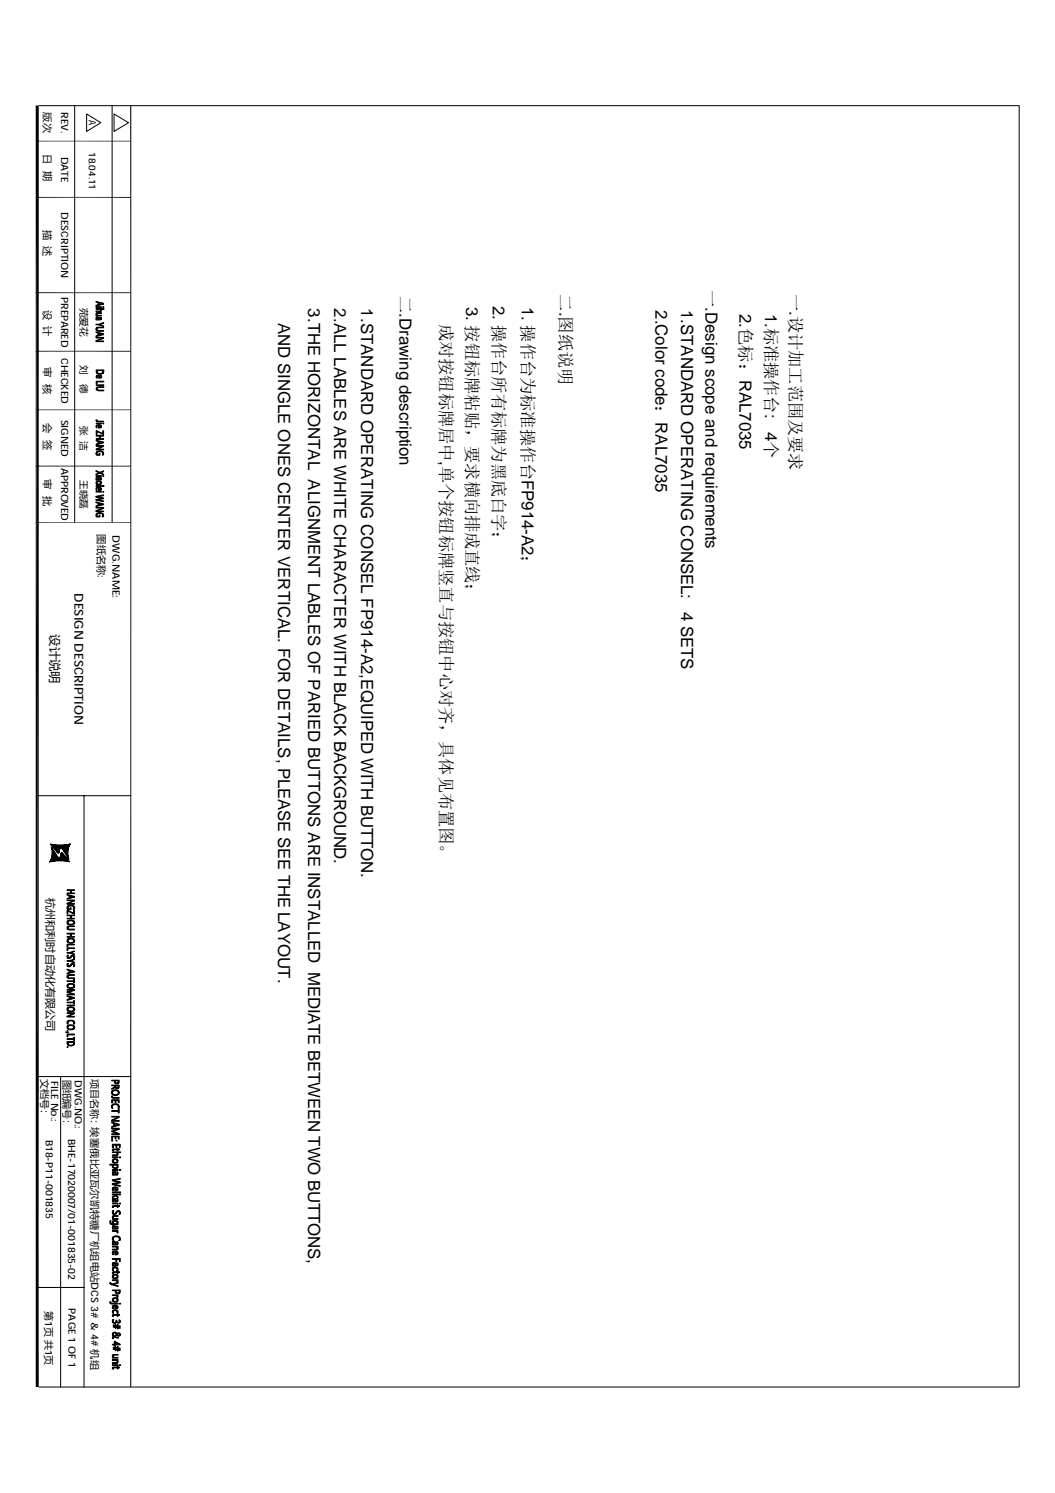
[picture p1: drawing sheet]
<svg xmlns="http://www.w3.org/2000/svg" width="210mm" height="297mm" viewBox="0 0 210 297" stroke-linecap="round" stroke-linejoin="round" font-family="sans-serif">
<g fill="none" stroke="#000" stroke-width=".2">
<path d="M7.4 39.3h18.6M7.4 28.1h18.6M7.7 21h195.1v255h-195.1M14.9 21v82.9M17.2 22.7l2.9 1.7-2.9 1.7zM22.3 21v82.9M22.7 22.7l2.9 1.7-2.9 1.7zM7.1 58.2h18.9M7.1 69.9h18.9M7.1 81.5h18.9M7.1 92.7h18.9M7.1 103.9h18.9"/>
<path d="M7.4 158.3h18.6M16.7 158.3v117.7M9.9 171.5h.1M9.9 171.4l.1 .1M10 171.3l.2 .1M10 171.3l.1 .1M10 167.9l1.7 1.8M10 171.2l.2 .2M10.1 167.9l1.7 1.7M10.1 171.1l.2 .3M10.1 171l.4 .4M10.1 171.1l.3 .3"/>
<path d="M10.2 168.5h.1M10.2 168l1.6 1.5M10.2 168.6l.2 .2M10.2 170.8l.5 .6M10.2 168.8l.4 .3M10.2 170.7l.7 .6M10.2 170.7l.6 .6M10.3 168l1.5 1.4M10.3 168.9l.5 .5M10.3 170.5l.8 .8M10.3 170.5l.7 .8M10.3 170.6l.7 .7"/>
<path d="M10.3 169l.7 .6M10.3 169.1l.8 .8M10.3 170.2l1.1 1.1M10.3 170.3l1 1M10.3 170.4l.9 .9M10.4 169.2l.9 1M10.4 169.3l1.9 2M10.4 169.4l1.8 1.9M10.4 169.5l1.7 1.8M10.4 169.6l1.6 1.7M10.4 169.7l1.5 1.6M10.4 169.8l1.4 1.5"/>
<path d="M10.4 169.9l1.3 1.4M10.4 170l1.2 1.3M10.4 170.1l1.1 1.2M10.4 168l1.4 1.4M10.4 168.5l1.3 1.2M10.5 168l1.3 1.3M10.6 171.4l-.4-.5 .5 .5M10.6 168l1.2 1.2M10.8 168l1 1.1M10.8 169l.8 .7M10.8 168.1l1.1 1M11 168.1l.9 .9"/>
<path d="M11 168.1l.9 .8M11.2 168.1l.7 .8M11.3 168.1l.7 .8M11.3 169.5l.2 .2M11.3 168.1l.8 .7-.6-.7M11.6 168.1l.7 .8M11.6 168.1l1.9 1.9M11.7 170.6l.7 .7M11.7 168.1l1.8 1.8M11.8 170.6l.7 .7M11.9 168.1l1.6 1.7M11.9 170.5l.7 .8"/>
<path d="M11.9 170.5l.8 .8M11.9 168.1l1.6 1.6M12 170.5l.8 .8M12 170.3l1 1M12 170.4l.9 .9M12 168.1l1.5 1.5M12.1 170l1.3 1.4M12.1 170.1l1.2 1.3M12.1 170.2l1.1 1.2M12.1 170.3l1 1M12.1 169.8l1.7 1.6M12.1 169.9l1.6 1.5"/>
<path d="M12.1 170l1.4 1.4M12.1 168.1l1.4 1.4M12.1 169.7l1.8 1.8M12.2 169.7l1.4 1.4M12.2 168.1l1.3 1.3M12.3 169.7l.9 .8M12.3 168.1l1.2 1.3M12.4 169.7l.3 .3M12.4 168.1l1.1 1.2M12.4 169l1.1 1.1M12.4 168.1l1.1 1.1M12.5 168.1l1 1"/>
<path d="M12.6 168.1l.9 .9M12.6 169.3l.9 .9M12.7 168.1l.9 .9M12.8 168.1l.8 .8M12.8 169.6l.7 .7M12.9 168.1l.7 .7M13 168.1l.6 .6M13 169.8l.6 .6M13 168l.6 .7M13.1 168l.6 .6M13.2 170.1l.4 .4M13.2 168l.5 .5"/>
<path d="M13.3 168l.4 .5M13.3 170.4l.3 .3M13.4 168l.4 .3-.4-.3M13.5 168l.3 .3M13.5 170.7l.2 .1M13.6 168l.2 .2M13.7 168l.1 .1M13.7 170.9h.1M13.8 168l.1 .1M13.8 167.9l.1 .1M13.9 167.9l.1 .1M14 167.9h.1"/>
<path d="M7.4 214.2h18.6M12.1 214.2v61.8M7.4 256.1h9.3"/>
</g>
<path d="M7.1 21h.6zM7.1 21l.6 255h-.6zM7.1 21h.6v255z" fill="#000"/>
<path d="M26 21v255" fill="none" stroke="#000" stroke-width=".21"/>
<g fill="#000" stroke="#000" stroke-width=".2">
<path d="M19.1 61h1.1v.2h-1.1z" fill-rule="evenodd"/>
<path d="M19.1 62.3h.1l.1 .4-.2-.1z" fill-rule="evenodd"/>
<path d="M19.1 63.1h.1l.1 .4z" fill-rule="evenodd"/>
<path d="M19.2 74.7l.2 .5-.3-.1z" fill-rule="evenodd"/>
<path d="M19.2 63.1h.4v.4v-.3l-.4 .1z" fill-rule="evenodd"/>
<path d="M20 61.5v.2z" fill-rule="evenodd"/>
<path d="M19.1 63.5h.5v-.4l.2 .4 .3-.1v.2l-.2 .1h-.8z" fill-rule="evenodd"/>
<path d="M19.3 74.7l.4-.1 .1 .5 .3-.1v.2l-.5 .1v-.6h-.2l-.1 .3z" fill-rule="evenodd"/>
<path d="M19.1 61.9h.8l.2-.3 .1 .1-.2 .3h-.9z" fill-rule="evenodd"/>
<path d="M19.2 62.3l1-.1v.1h-.7l-.3 .2z" fill-rule="evenodd"/>
<path d="M19.1 62.7h1.1v.2h-1.1z" fill-rule="evenodd"/>
<path d="M19.9 63.1l.3 .1-.1 .4z" fill-rule="evenodd"/>
<path d="M19.8 74.6l.4 .2-.1 .4v-.4l-.3-.1z" fill-rule="evenodd"/>
<path d="M19.3 73.7l.1 .5 .2 .1h.6l.3-.4v.4l-.3 .2-.7-.1-.2-.1z" fill-rule="evenodd"/>
<path d="M19.1 60l1.5 .4v.1l-.9-.3-.2 .4v-.4l-.4-.1z" fill-rule="evenodd"/>
<path d="M19.1 60.7l.4-.1 .2-.4v.4l.9-.1-1.5 .4z" fill-rule="evenodd"/>
<path d="M19.6 64.6l.3-.1 .7 .3v.2z" fill-rule="evenodd"/>
<path d="M19.1 64.5h.5l1-.3v.1l-1 .3h-.5z" fill-rule="evenodd"/>
<path d="M19.3 65.2l1.3-.1v.1l-1.2 .1-.1 .2z" fill-rule="evenodd"/>
<path d="M19.1 65.3l.2-.1v.4l.1 .1 1.2 .1v.1l-1.3-.1-.2-.2z" fill-rule="evenodd"/>
<path d="M19.1 66l1.5 .4v.2l-.9-.3-.2 .4v-.4l-.4-.1z" fill-rule="evenodd"/>
<path d="M19.1 66.8l.4-.1 .2-.4v.4l.6-.2 .3 .1-1.5 .4z" fill-rule="evenodd"/>
<path d="M19.1 67.1h1.5v.2h-1.5z" fill-rule="evenodd"/>
<path d="M19.1 67.8l1.2-.5h.3l-1.2 .5z" fill-rule="evenodd"/>
<path d="M19.1 67.8h1.5v.2h-1.5z" fill-rule="evenodd"/>
<path d="M20.4 61l.3 .2h-.3z" fill-rule="evenodd"/>
<path d="M19.1 73.6h1.6v.4l-.2 .3v-.6h-1.2v.6z" fill-rule="evenodd"/>
<path d="M19.1 75.8h1.6v.2h-1.4v.4h-.2z" fill-rule="evenodd"/>
<path d="M19.1 76.6h1.6v.1h-1.6z" fill-rule="evenodd"/>
<path d="M19.3 77l1.4-.1v.2h-1.3l-.1 .3z" fill-rule="evenodd"/>
<path d="M19.2 77.1l.1-.1v.5l.2 .1h1.2v.2l-1.4-.1-.2-.2z" fill-rule="evenodd"/>
<path d="M19.1 61.4h1.6v.1l-.7 .1-.9-.1z" fill-rule="evenodd"/>
<path d="M19.1 94.6h1.1v.2h-1.1z" fill-rule="evenodd"/>
<path d="M19.1 96.6h1.6v.2h-1.6z" fill-rule="evenodd"/>
<path d="M19.1 97.8h1.1v.1h-1.1z" fill-rule="evenodd"/>
<path d="M19.1 84.2h1.1v.1h-1.1z" fill-rule="evenodd"/>
<path d="M19.1 95.1l.1-.1 .1 .4z" fill-rule="evenodd"/>
<path d="M19.1 83.6h.2v.2z" fill-rule="evenodd"/>
<path d="M19.1 84.7l.1-.1 .1 .5h-.1z" fill-rule="evenodd"/>
<path d="M19.1 97.1l.2 .5-.2-.2z" fill-rule="evenodd"/>
<path d="M19.2 95h.4v.4l-.1-.3-.3 .1z" fill-rule="evenodd"/>
<path d="M19.1 93.6l.8 .4-.2 .1-.6-.3z" fill-rule="evenodd"/>
<path d="M19.1 90l.2-.1v.5h.4v-.2h.2v.4h-.7z" fill-rule="evenodd"/>
<path d="M19.3 84.6l.4-.1 .1 .5 .3-.1v.2l-.5 .1v-.5h-.2l-.1 .2z" fill-rule="evenodd"/>
<path d="M19.1 95.4h.5v-.4l.2 .4 .3-.2-.1 .3h-.9z" fill-rule="evenodd"/>
<path d="M19.1 95.9l.4-.2 .6 .1-.1 .3-.2-.3-.5 .1-.1 .4z" fill-rule="evenodd"/>
<path d="M19.2 97.1l.5-.2v.6l.4-.2v.2l-.5 .1v-.5h-.2l-.2 .2z" fill-rule="evenodd"/>
<path d="M19.7 84.5l.5 .2v.3z" fill-rule="evenodd"/>
<path d="M19.9 95l.3 .1-.1 .4z" fill-rule="evenodd"/>
<path d="M19.2 96.1l.2 .2h.5l.2-.5 .1 .4-.6 .3-.4-.2z" fill-rule="evenodd"/>
<path d="M19.7 96.9l.5 .3-.1 .3-.1-.3-.3-.1z" fill-rule="evenodd"/>
<path d="M19.3 89.9l.4-.2h.5l.2 .2v.3l-.3-.3h-.5l-.3 .3z" fill-rule="evenodd"/>
<path d="M19.3 83.6l.1 .2h1.2v.1h-1.2h-.1z" fill-rule="evenodd"/>
<path d="M19.1 85.7l1.3 .6v-.6h.2v.7l-1.3-.6v.6h-.2z" fill-rule="evenodd"/>
<path d="M19.1 87.3h.7l.2-.5v.5h.6v.1h-1.5z" fill-rule="evenodd"/>
<path d="M19.1 86.6h1.5v.2h-.6l-.2 .5v-.5h-.7z" fill-rule="evenodd"/>
<path d="M19.1 87.6l1.5 .4v.1l-.9-.2-.2 .4v-.5l-.4-.1z" fill-rule="evenodd"/>
<path d="M19.1 88.3h.4l.2-.4v.3l.9-.1-1.5 .4z" fill-rule="evenodd"/>
<path d="M19.1 88.6h1.5v.2h-1.5z" fill-rule="evenodd"/>
<path d="M19.1 89.4l1.2-.6h.3l-1.1 .6z" fill-rule="evenodd"/>
<path d="M19.1 89.4h1.5v.1h-1.5z" fill-rule="evenodd"/>
<path d="M20.4 89.9l.2 .2v.4h-.2z" fill-rule="evenodd"/>
<path d="M19.9 94.1h.2l.5 .2v.2z" fill-rule="evenodd"/>
<path d="M19.1 94.3l1.5-.6v.1l-1.5 .7z" fill-rule="evenodd"/>
<path d="M19.1 99.4l1.5 .3v.1l-1.5-.3z" fill-rule="evenodd"/>
<path d="M19.1 98.7l1.5-.2v.1l-1.1 .2z" fill-rule="evenodd"/>
<path d="M19.1 98.7l1.5 .4v.1l-1.5-.3z" fill-rule="evenodd"/>
<path d="M19.1 99.4l1.2-.3 .3 .1-1.3 .3z" fill-rule="evenodd"/>
<path d="M20.4 84.2h.3v.1z" fill-rule="evenodd"/>
<path d="M20.5 94.6h.2l-.1 .2h-.2z" fill-rule="evenodd"/>
<path d="M20.4 97.8l.3 .1h-.2z" fill-rule="evenodd"/>
<path d="M19.2 102.2l.1 .5h.4v-.2h.2v.4h-.7l-.1-.2z" fill-rule="evenodd"/>
<path d="M19.2 102.2l.4-.2h.5l.3 .2v.3l-.1-.3-.3-.1-.5 .1-.2 .3z" fill-rule="evenodd"/>
<path d="M19.1 99.9l1.5 .4v.1l-.9-.3-.2 .4v-.4l-.4-.1z" fill-rule="evenodd"/>
<path d="M19.1 100.7l.4-.2 .2-.4v.4l.6-.2 .3 .1-1.5 .4z" fill-rule="evenodd"/>
<path d="M19.1 101h1.5v.1h-1.5z" fill-rule="evenodd"/>
<path d="M19.1 101.6l1.2-.5h.3l-1.2 .6z" fill-rule="evenodd"/>
<path d="M19.1 101.6l1.5 .1v.1h-1.5z" fill-rule="evenodd"/>
<path d="M20.4 102.2l.2 .2v.4h-.3l.1-.1z" fill-rule="evenodd"/>
<path d="M13.3 177.7h.7l.2-.5v.5h.6v.1h-1.5z" fill-rule="evenodd"/>
<path d="M13.3 177h1.5v.2h-.6l-.2 .5v-.5h-.7z" fill-rule="evenodd"/>
<path d="M13.3 178l1.5 .3v.2l-.9-.2-.1 .3v-.4l-.5-.1z" fill-rule="evenodd"/>
<path d="M13.3 178.8l.5-.2 .1-.3v.3l.6-.2 .3 .1-1.5 .4z" fill-rule="evenodd"/>
<path d="M13.3 179.1h1.5v.1h-1.5z" fill-rule="evenodd"/>
<path d="M13.3 179.7l1.2-.5h.3l-1.2 .6z" fill-rule="evenodd"/>
<path d="M13.3 179.7l1.5 .1v.1h-1.5z" fill-rule="evenodd"/>
<path d="M13.4 190.1h.2l-.1 .6-.2-.2z" fill-rule="evenodd"/>
<path d="M13.4 191.7h.2l-.1 .6-.2-.2z" fill-rule="evenodd"/>
<path d="M13.4 180.4l.1-.1v.5h.5v-.2h.1v.4h-.6l-.2-.2z" fill-rule="evenodd"/>
<path d="M13.5 180.2l.9-.1 .3 .2v.3l-.4-.4-.6 .1-.2 .3z" fill-rule="evenodd"/>
<path d="M13.4 183.3l.1-.1v.5l.2 .1 .7 .1 .3-.4v.4l-.5 .2-.6-.1-.3-.3z" fill-rule="evenodd"/>
<path d="M13.4 186.9l.1-.1v.5l.2 .2h.8l.2-.3v.3l-.3 .1h-.8l-.3-.2z" fill-rule="evenodd"/>
<path d="M13.5 190.4v.1l.3 .1 .4-.5h.4l.1 .3a.33 .33 0 0 0-.4-.2 .33 .33 0 0 0-.2 .4l-.6 .1z" fill-rule="evenodd"/>
<path d="M13.5 192l.1 .2h.2l.5-.5 .4 .1v.3l-.1-.2-.2-.1-.6 .5h-.3z" fill-rule="evenodd"/>
<path d="M13.5 195.8v.5l.2 .2h.7l.3-.3v.3l-.4 .2-.8-.2-.2-.2z" fill-rule="evenodd"/>
<path d="M13.3 181.1l1.3 .6v-.6h.2v.8l-1.3-.6v.5h-.2z" fill-rule="evenodd"/>
<path d="M13.3 182.7h.7l.2-.5v.5h.6v.1h-1.5z" fill-rule="evenodd"/>
<path d="M13.3 182.1h1.5v.1h-.6l-.2 .5v-.5h-.7z" fill-rule="evenodd"/>
<path d="M13.5 184.3l1.3-.1v.1l-1.2 .1-.1 .2z" fill-rule="evenodd"/>
<path d="M13.4 184.4l.1-.1 .1 .6h1.2v.1h-1.2l-.3-.2z" fill-rule="evenodd"/>
<path d="M13.3 186.3h.7l.2-.5v.5h.6v.2h-1.5z" fill-rule="evenodd"/>
<path d="M13.3 185.7h1.5v.1h-.6l-.2 .5v-.5h-.7z" fill-rule="evenodd"/>
<path d="M13.3 187.9h1.5v.1h-1.3v.4h-.2z" fill-rule="evenodd"/>
<path d="M13.3 188.6h1.5v.1h-1.3v.4h-.2z" fill-rule="evenodd"/>
<path d="M13.9 189.6h.2l.7 .2v.2z" fill-rule="evenodd"/>
<path d="M13.3 189.5h.6l.9-.3v.1l-.9 .3h-.6z" fill-rule="evenodd"/>
<path d="M13.9 191.2h.3l.6 .3v.1z" fill-rule="evenodd"/>
<path d="M13.3 191.1h.6l.9-.3v.2l-.7 .2h-.8z" fill-rule="evenodd"/>
<path d="M13.3 192.8l1.5 .4v.2l-.9-.3-.1 .4v-.4l-.5-.1z" fill-rule="evenodd"/>
<path d="M13.3 193.6l.5-.1 .1-.4v.3l.7-.1 .2 .1-1.5 .3z" fill-rule="evenodd"/>
<path d="M13.5 194l1.3-.1v.1h-1.1l-.2 .3z" fill-rule="evenodd"/>
<path d="M13.3 194.1l.2-.1 .1 .5h1.2v.2l-1.3-.1-.2-.1z" fill-rule="evenodd"/>
<path d="M13.3 195.1h1.3v-.3h.2v.8h-.2v-.3h-1.3z" fill-rule="evenodd"/>
<path d="M13.3 196.9h1.5v.1h-1.5z" fill-rule="evenodd"/>
<path d="M13.3 197.3l1.2-.3h.3l-1.1 .4z" fill-rule="evenodd"/>
<path d="M13.3 197.3l1.5 .5v.1z" fill-rule="evenodd"/>
<path d="M13.3 197.8h1.3l.2 .1h-1.5z" fill-rule="evenodd"/>
<path d="M13.3 198.1l1.5 .4v.1l-.9-.2-.1 .4v-.5l-.5-.1z" fill-rule="evenodd"/>
<path d="M13.3 198.9l.5-.1 .1-.4v.3l.9-.1-1.5 .4z" fill-rule="evenodd"/>
<path d="M13.3 199.4h1.3v-.3h.2v.7h-.2v-.3h-1.3z" fill-rule="evenodd"/>
<path d="M14.7 180.3l.2 .5-.3 .1z" fill-rule="evenodd"/>
<path d="M13.5 183.2l.7-.2a.5 .5 0 0 1 .6 .3 .5 .5 0 0 1-.1 .6l-.1-.6-.8-.1-.3 .3z" fill-rule="evenodd"/>
<path d="M13.5 186.8l.8-.1a.51 .51 0 0 1 .5 .3 .51 .51 0 0 1-.1 .5l-.1-.6-.8-.1-.3 .4z" fill-rule="evenodd"/>
<path d="M14.7 190.1l.2 .2-.1 .4h-.2z" fill-rule="evenodd"/>
<path d="M14.7 191.8l.2 .1-.1 .4h-.2z" fill-rule="evenodd"/>
<path d="M13.5 195.8l.9-.1 .4 .2 .1 .4-.2 .2v-.4l-.4-.3-.6 .1-.2 .3z" fill-rule="evenodd"/>
<path d="M13.3 205h.2v.2h-.2z" fill-rule="evenodd"/>
<path d="M13.3 208.3h.2v.1h-.2z" fill-rule="evenodd"/>
<path d="M13.4 203.2l.1-.1 .1 .6h-.3z" fill-rule="evenodd"/>
<path d="M13.1 205.3l.5 .1v.1z" fill-rule="evenodd"/>
<path d="M13.4 200.6l.1-.1v.4l.2 .2 .7 .1 .3-.4v.4l-.3 .1-.8-.1-.3-.2z" fill-rule="evenodd"/>
<path d="M13.5 203.1l.3-.1h.6l.3 .1v.4l-.1-.3-.3-.1-.7 .1-.1 .3z" fill-rule="evenodd"/>
<path d="M13.5 204v.5l.2 .2h.7l.3-.3v.3l-.4 .2-.8-.2-.2-.2z" fill-rule="evenodd"/>
<path d="M13.5 207.4v.3l.3 .2h.6l.2-.4 .1 .4-.4 .2h-.5l-.3-.2z" fill-rule="evenodd"/>
<path d="M13.3 200h1.5v.1h-1.5z" fill-rule="evenodd"/>
<path d="M13.3 201.5h1.5v.2l-1.5-.1z" fill-rule="evenodd"/>
<path d="M13.3 202.2l1.3-.6 .2 .1-1.2 .5z" fill-rule="evenodd"/>
<path d="M13.3 202.2h1.5v.1h-1.5z" fill-rule="evenodd"/>
<path d="M13.3 205.7h1.5v.2h-1.3v.4h-.2z" fill-rule="evenodd"/>
<path d="M13.3 206.7h1.3v-.3h.2v.7h-.2v-.3h-1.3z" fill-rule="evenodd"/>
<path d="M13.3 207.2h1.5v.5l-.1 .2-.1-.5h-1.1v.5z" fill-rule="evenodd"/>
<path d="M13.5 200.5l.8-.2a.51 .51 0 0 1 .5 .3 .51 .51 0 0 1-.1 .6l-.1-.6-.8-.1-.3 .3z" fill-rule="evenodd"/>
<path d="M14.7 203.1l.2 .3-.1 .3h-.2z" fill-rule="evenodd"/>
<path d="M13.5 204l.9-.1a.46 .46 0 0 1 .4 .3 .46 .46 0 0 1-.1 .5v-.4l-.2-.2-.7-.1-.3 .4z" fill-rule="evenodd"/>
<path d="M22.2 218.1l.2-.1v.4z" fill-rule="evenodd"/>
<path d="M22.2 216.6l.7-.5-.1 .3-.6 .3z" fill-rule="evenodd"/>
<path d="M22.9 215l.2 .5 .4-.1v-.2v.4h-.5z" fill-rule="evenodd"/>
<path d="M23 216l.1 .4h.3l.1-.2v.4l-.5-.1z" fill-rule="evenodd"/>
<path d="M22.3 217l.1 .6 .2 .1a.64 .64 0 0 0 1-.3l-.1 .4-.9 .1-.4-.4z" fill-rule="evenodd"/>
<path d="M22.4 219.7h1l.2 .1v.4l-.2-.3a.9 .9 0 0 0-1 .1v.2z" fill-rule="evenodd"/>
<path d="M22.2 214.9h1.5v.5l-.2 .2v-.6h-.6v.5l-.1-.5h-.6z" fill-rule="evenodd"/>
<path d="M22.2 215.9h1.5v.5l-.2 .2v-.6h-.5v.5l-.1-.1v-.4h-.7z" fill-rule="evenodd"/>
<path d="M22.4 218.2l.1 .1h1.2v.2h-1.3z" fill-rule="evenodd"/>
<path d="M22.2 218.8h1.5v.6h-.2v-.4h-.4v.4h-.2v-.4h-.5v.4h-.2z" fill-rule="evenodd"/>
<path d="M22.4 217l.3-.2 .5 .1a.52 .52 0 0 1 .5 .3 .52 .52 0 0 1-.1 .5l-.1-.5-.2-.2h-.7l-.2 .4z" fill-rule="evenodd"/>
<path d="M22.4 230.2h1.1v.1h-1.1z" fill-rule="evenodd"/>
<path d="M22.4 232.7h1.1v.2h-1.1z" fill-rule="evenodd"/>
<path d="M22.4 237.1h1.6v.2h-1.6z" fill-rule="evenodd"/>
<path d="M22.4 239.4h1.1v.1h-1.1z" fill-rule="evenodd"/>
<path d="M22.2 226.9l.2 .1h-.2z" fill-rule="evenodd"/>
<path d="M22.3 219.8l.2 .7h-.2l-.1-.2z" fill-rule="evenodd"/>
<path d="M22.5 231.8v.3z" fill-rule="evenodd"/>
<path d="M22.4 228.7l.2 .3h-.2z" fill-rule="evenodd"/>
<path d="M22.4 233.2l.1 .4-.1-.1z" fill-rule="evenodd"/>
<path d="M22.4 238.5l.1 .5-.1-.2z" fill-rule="evenodd"/>
<path d="M22.5 236.2l.1 .6-.2-.1z" fill-rule="evenodd"/>
<path d="M22.5 233.1l.4 .1v.4v-.3l-.3-.1-.1 .2z" fill-rule="evenodd"/>
<path d="M22.4 238.1l.5-.4v.2l-.5 .4z" fill-rule="evenodd"/>
<path d="M22.5 238.4l.4 .1v.5v-.4h-.3l-.1 .1z" fill-rule="evenodd"/>
<path d="M23.1 226.9h.2v.1h-.2z" fill-rule="evenodd"/>
<path d="M23.3 229.3v.3z" fill-rule="evenodd"/>
<path d="M22.4 230.7l.4-.2 .6 .2-.1 .3-.2-.3-.5 .1-.1 .5-.1-.2z" fill-rule="evenodd"/>
<path d="M23.3 231.8v.3z" fill-rule="evenodd"/>
<path d="M22.4 233.6l.2-.1 .3 .1v-.4l.2 .4 .3-.1v.3h-.2h-.8z" fill-rule="evenodd"/>
<path d="M22.5 236.2h.5v.6l.4-.3v.3l-.5 .1v-.6l-.3 .1-.1 .2z" fill-rule="evenodd"/>
<path d="M22.4 239l.2-.2 .3 .2v-.5l.2 .5 .3-.2v.2l-.2 .1h-.8z" fill-rule="evenodd"/>
<path d="M22.4 229.8l.8-.1 .2-.4 .1 .2v.3l-.2 .1h-.9z" fill-rule="evenodd"/>
<path d="M22.5 231l.2 .3h.5l.1-.2 .1-.4a.46 .46 0 0 1-.2 .7l-.7-.1z" fill-rule="evenodd"/>
<path d="M21.8 231.6h1.7v.2h-.2v.1l-.6-.1-.2 .2v-.2h-.7z" fill-rule="evenodd"/>
<path d="M22.4 231.9l.2 .4h.5l.2-.1 .1-.4a.37 .37 0 0 1 .1 .4 .37 .37 0 0 1-.3 .3l-.7-.1-.1-.2z" fill-rule="evenodd"/>
<path d="M23.2 233.2l.3 .1-.1 .5z" fill-rule="evenodd"/>
<path d="M23 236.2h.2a.39 .39 0 0 1 .3 .2 .39 .39 0 0 1-.1 .4l-.1-.3z" fill-rule="evenodd"/>
<path d="M23 237.7l.5 .4v.2l-.6-.4z" fill-rule="evenodd"/>
<path d="M23.2 238.5l.3 .1-.1 .4z" fill-rule="evenodd"/>
<path d="M22.2 221h1.3v-.4h.2v.8h-.2v-.3h-1.3z" fill-rule="evenodd"/>
<path d="M22.2 222.1h1.5v.2l-1.5-.1z" fill-rule="evenodd"/>
<path d="M22.2 222.9l1.3-.7 .2 .1-1.2 .6z" fill-rule="evenodd"/>
<path d="M22.2 222.9h1.5v.2h-1.5z" fill-rule="evenodd"/>
<path d="M22.2 223.3l1.5 .4v.1l-.9-.2-.2 .4v-.5l-.4-.1z" fill-rule="evenodd"/>
<path d="M22.2 224.1l.4-.1 .2-.4v.4l.7-.2h.2l-1.5 .5z" fill-rule="evenodd"/>
<path d="M22.2 224.5h1.5v.2l-1.5-.1z" fill-rule="evenodd"/>
<path d="M22.2 225.1l1.1-.5 .4 .1-1.2 .4z" fill-rule="evenodd"/>
<path d="M22.2 225.1l1.5 .4v.2z" fill-rule="evenodd"/>
<path d="M22.2 225.6h1.3l.2 .1h-1.5z" fill-rule="evenodd"/>
<path d="M22.2 226h1.5v.6h-.2v-.4h-.4v.4h-.2v-.4h-.5v.5h-.2z" fill-rule="evenodd"/>
<path d="M23.6 219.8l.1 .2a.32 .32 0 0 1-.2 .5z" fill-rule="evenodd"/>
<path d="M22.5 228.6l1-.1 .3 .3h-.3v.2h-.2v-.2h-.7l-.1 .1z" fill-rule="evenodd"/>
<path d="M22.4 227.7h1.5v.6h-.2v-.5h-.5v.5h-.1v-.5h-.5v.5h-.2z" fill-rule="evenodd"/>
<path d="M22.4 235.5l1.5 .4v.1l-1.5-.3z" fill-rule="evenodd"/>
<path d="M22.4 234.8l1.5-.4v.2l-1.2 .3z" fill-rule="evenodd"/>
<path d="M22.4 234.8l1.5 .3v.2l-1.5-.4z" fill-rule="evenodd"/>
<path d="M22.4 235.5l1.1-.3 .4 .1-1.3 .3z" fill-rule="evenodd"/>
<path d="M22.4 229.2h1.6v.1l-.8 .1-.8-.1z" fill-rule="evenodd"/>
<path d="M23.7 232.7h.3v.1l-.2 .1z" fill-rule="evenodd"/>
<path d="M22.4 237.6h1.6v.1h-1l-.1 .2v-.2h-.5z" fill-rule="evenodd"/>
<path d="M21.8 255.2h.3l-.1 .3z" fill-rule="evenodd"/>
<path d="M21.8 259h.3l-.1 .4z" fill-rule="evenodd"/>
<path d="M21.9 242.9h.2l-.1 .6-.2-.2z" fill-rule="evenodd"/>
<path d="M22.4 239.9l.2 .3h-.2z" fill-rule="evenodd"/>
<path d="M22.4 241.9l.2 .5-.2-.1z" fill-rule="evenodd"/>
<path d="M22.4 243l.1-.1 .1 .6-.2-.2z" fill-rule="evenodd"/>
<path d="M22.4 243.9l.1 .5-.1-.2z" fill-rule="evenodd"/>
<path d="M22.4 247.1l.1-.1v.5l-.1-.2z" fill-rule="evenodd"/>
<path d="M22.4 251.3l.1 .4-.1-.1z" fill-rule="evenodd"/>
<path d="M22.4 253.1l.2 .3h-.2z" fill-rule="evenodd"/>
<path d="M22.4 249.1l.1-.1 .1 .6-.2-.1z" fill-rule="evenodd"/>
<path d="M22.4 252.3l.2 .5h-.2z" fill-rule="evenodd"/>
<path d="M22.4 240.9h.2l-.1 .7-.1-.2z" fill-rule="evenodd"/>
<path d="M22.4 246.2l.1-.1 .1 .7-.2-.1z" fill-rule="evenodd"/>
<path d="M22.5 243.9l.4 .1v.4l-.1-.4h-.2l-.1 .2z" fill-rule="evenodd"/>
<path d="M22.5 247l.4 .1v.4v-.3l-.3-.1-.1 .2z" fill-rule="evenodd"/>
<path d="M22.5 251.2l.4 .1v.4l-.1-.3-.2-.1-.1 .2z" fill-rule="evenodd"/>
<path d="M23.2 245l.1 .2z" fill-rule="evenodd"/>
<path d="M23.2 254.8l.1 .2z" fill-rule="evenodd"/>
<path d="M23.2 257.8l.1 .2z" fill-rule="evenodd"/>
<path d="M23.3 243.2v.3z" fill-rule="evenodd"/>
<path d="M22.4 244.4l.2-.1 .3 .1v-.4l.2 .4 .3-.2-.1 .3h-.9z" fill-rule="evenodd"/>
<path d="M22.4 247.5h.5v-.4l.2 .4h.2l.1-.2v.3l-.2 .1h-.8z" fill-rule="evenodd"/>
<path d="M22.4 248.5h.8l.1-.1 .1 .3h-1z" fill-rule="evenodd"/>
<path d="M22.5 249l.5-.1v.6h.2l.2-.2v.3l-.5 .1v-.6h-.3l-.1 .2z" fill-rule="evenodd"/>
<path d="M22.4 251.7l.2-.1 .3 .1v-.4l.2 .4 .3-.1-.1 .3h-.9z" fill-rule="evenodd"/>
<path d="M22.5 252.2l.7-.1 .2 .2-.1 .2-.2-.2h-.5l-.1 .2z" fill-rule="evenodd"/>
<path d="M22.4 253.7l.4-.2 .6 .1-.1 .4-.2-.3h-.5l-.1 .6-.1-.2z" fill-rule="evenodd"/>
<path d="M22.4 258.3l.4-.1h.4l.2 .1-.1 .3-.1-.2-.5-.1-.2 .2v.4l-.1-.1z" fill-rule="evenodd"/>
<path d="M22.5 241.9l1-.1v.2h-.9l-.1 .2z" fill-rule="evenodd"/>
<path d="M22.4 242.4h.2v-.1l.1 .1h.8v.2h-1.1z" fill-rule="evenodd"/>
<path d="M22 243.1l.1 .3 .2 .1h.3v-.1l.5 .1 .2-.2 .2 .3h-1.3l-.2-.1z" fill-rule="evenodd"/>
<path d="M22.5 242.9l.6-.1a.37 .37 0 0 1 .4 .2 .37 .37 0 0 1-.1 .4l-.2-.4h-.5l-.2 .2z" fill-rule="evenodd"/>
<path d="M23.2 244l.3 .1-.1 .4z" fill-rule="evenodd"/>
<path d="M22.4 244.8h1.1v.2h-1.1z" fill-rule="evenodd"/>
<path d="M23.3 245l.2 .3h-.2z" fill-rule="evenodd"/>
<path d="M23.2 247h.2l.1 .2-.1 .4z" fill-rule="evenodd"/>
<path d="M22.4 247.9h1.1v.2h-1.1z" fill-rule="evenodd"/>
<path d="M23.3 248.1l.2 .2-.1 .4z" fill-rule="evenodd"/>
<path d="M23 248.9l.5 .3-.1 .4-.1-.4-.3-.1z" fill-rule="evenodd"/>
<path d="M23.2 251.3l.3 .1-.1 .4z" fill-rule="evenodd"/>
<path d="M23.4 252.3l.1 .4-.3 .1z" fill-rule="evenodd"/>
<path d="M22.5 254l.2 .2h.5l.1-.1 .1-.5 .1 .2v.4l-.4 .2h-.5z" fill-rule="evenodd"/>
<path d="M22.4 254.6h1.1v.2h-1.1z" fill-rule="evenodd"/>
<path d="M23.3 254.8l.2 .3h-.2z" fill-rule="evenodd"/>
<path d="M22 255.3l.2 .1 1.3 .4v.2l-1.3-.4-.2-.1z" fill-rule="evenodd"/>
<path d="M22.4 255.5l1.1-.4v.2l-.9 .3z" fill-rule="evenodd"/>
<path d="M22.4 257.6h1.1v.2h-1.1z" fill-rule="evenodd"/>
<path d="M23.3 257.8l.2 .3h-.2z" fill-rule="evenodd"/>
<path d="M22.5 258.6l.2 .3h.5l.1-.1 .1-.5 .1 .2v.4l-.4 .2-.5-.1z" fill-rule="evenodd"/>
<path d="M22 259.1l.1 .2h1.4v.1h-1.3h-.2z" fill-rule="evenodd"/>
<path d="M23.1 256.8v.2l.2 .2h.4v-.3v.4h-.6z" fill-rule="evenodd"/>
<path d="M22.5 239.9l1-.2 .3 .3h-.3v.2h-.2v-.2h-.7l-.1 .1z" fill-rule="evenodd"/>
<path d="M22.5 241.2l.1 .2 .3 .1 .3-.6h.6v.4l-.1-.2-.2-.1-.6 .6h-.4z" fill-rule="evenodd"/>
<path d="M22.6 246l.9-.1 .3 .2-.1 .4a.62 .62 0 0 0-.9-.4l-.3 .4z" fill-rule="evenodd"/>
<path d="M22.5 253.1l1-.2 .3 .3h-.3v.2h-.2v-.2h-.7l-.1 .1z" fill-rule="evenodd"/>
<path d="M22.4 250.4h1.5v.6h-.2v-.4h-.5v.4h-.2v-.4h-.6z" fill-rule="evenodd"/>
<path d="M22.4 256.7h1.5v.4l-.2 .2v-.5h-.6v.5l-.2-.5h-.5z" fill-rule="evenodd"/>
<path d="M23.8 240.9l.2 .3-.1 .4h-.2z" fill-rule="evenodd"/>
<path d="M23.8 246.1l.2 .3-.1 .4h-.2z" fill-rule="evenodd"/>
<path d="M23.7 259.3h.3v.1l-.1 .1z" fill-rule="evenodd"/>
<path d="M22.4 271.5h1.1v.2h-1.1z" fill-rule="evenodd"/>
<path d="M22.4 261.6l.2 .3h-.2z" fill-rule="evenodd"/>
<path d="M22.4 266.1l.1-.1 .1 .3h-.2z" fill-rule="evenodd"/>
<path d="M22.5 266v.2z" fill-rule="evenodd"/>
<path d="M22.4 269.6l.1-.1 .1 .6-.2-.2z" fill-rule="evenodd"/>
<path d="M22.4 272.1l.2 .3h-.2z" fill-rule="evenodd"/>
<path d="M22.4 259.8l.2 .6-.2-.1z" fill-rule="evenodd"/>
<path d="M22.4 260.8l.1-.1 .1 .6-.2-.2z" fill-rule="evenodd"/>
<path d="M22.4 262.5h.2l-.1 .7-.1-.2z" fill-rule="evenodd"/>
<path d="M22.5 263.6h.4v.4v-.2z" fill-rule="evenodd"/>
<path d="M22.5 268l.4 .1v.3v-.2l-.4-.1z" fill-rule="evenodd"/>
<path d="M22.5 265.1l.4-.1 .3 .2v.2l-.3-.2h-.3l-.1 .6-.1-.2z" fill-rule="evenodd"/>
<path d="M22.5 259.7h.5v.6l.4-.2v.2l-.5 .2v-.7l-.3 .1-.1 .2z" fill-rule="evenodd"/>
<path d="M22.5 260.7l.7-.1 .2 .2-.1 .3-.2-.3h-.5l-.1 .3z" fill-rule="evenodd"/>
<path d="M23 263.7h.4v.4v-.3h-.4z" fill-rule="evenodd"/>
<path d="M23 268.1h.4v.4v-.2l-.4-.1z" fill-rule="evenodd"/>
<path d="M22.4 271.1h.8l.1-.2 .1 .3-1 .1z" fill-rule="evenodd"/>
<path d="M23 259.7a.42 .42 0 0 1 .4 .2 .42 .42 0 0 1 0 .4l-.1-.4-.3-.1z" fill-rule="evenodd"/>
<path d="M23.4 260.8l.1 .4-.3 .1z" fill-rule="evenodd"/>
<path d="M22.6 269.5h.9v.1h-.7l-.3 .2z" fill-rule="evenodd"/>
<path d="M22.4 270.1h.2v-.2l.1 .2h.8v.1h-1.1z" fill-rule="evenodd"/>
<path d="M22.4 270.5h1.1v.2h-1.1z" fill-rule="evenodd"/>
<path d="M23.3 270.7l.2 .1-.1 .4z" fill-rule="evenodd"/>
<path d="M22.9 265.9l.7 .2v.1l-.7-.1z" fill-rule="evenodd"/>
<path d="M22.7 266.9l.9 .4v.1l-.7-.4v.8h-.2v-.2h-.3v-.2h.3z" fill-rule="evenodd"/>
<path d="M22.5 261.6l1-.2 .3 .3h-.3v.2h-.2v-.2h-.7l-.1 .1z" fill-rule="evenodd"/>
<path d="M22.5 262.8l.1 .3h.3l.2-.1v-.3h.1l.3 .4 .2-.1 .1-.2v.4h-.4l-.2-.2-.2 .3h-.4l-.1-.1z" fill-rule="evenodd"/>
<path d="M22.5 265.5a.27 .27 0 0 0 .2 .3 .27 .27 0 0 0 .3-.2l.2-.4 .3 .5 .3-.2v.3h-.2a.37 .37 0 0 0-.4-.2 .37 .37 0 0 0-.3 .3l-.3 .2z" fill-rule="evenodd"/>
<path d="M22.5 272l1-.1 .3 .2h-.3v.3h-.2v-.3h-.7l-.1 .2z" fill-rule="evenodd"/>
<path d="M23.5 263.8h.4v.1z" fill-rule="evenodd"/>
<path d="M22.9 263.4l.1 .6 .4 .1v-.6h.1v.6h.4v.2l-.4-.1v.2h-.1v-.2l-.4-.1v.3l-.1-.3-.4-.1v-.1l.4 .1z" fill-rule="evenodd"/>
<path d="M22.9 267v.4h.7l.1-.1 .2 .3h-1z" fill-rule="evenodd"/>
<path d="M23.5 268.2h.4v.1z" fill-rule="evenodd"/>
<path d="M22.9 267.8l.1 .6 .4 .1v-.6h.1v.6h.4v.2l-.4-.1v.2h-.1v-.2l-.4-.1-.1 .3v-.3l-.4-.1h.4z" fill-rule="evenodd"/>
<path d="M23.7 262.6h.2l.1 .2-.2 .4z" fill-rule="evenodd"/>
<path d="M23.4 265.2a.35 .35 0 0 1 .5 .1 .35 .35 0 0 1-.1 .5v-.4l-.3-.1-.2 .2z" fill-rule="evenodd"/>
<path d="M23.7 271.6l.3-.1v.1l-.2 .1z" fill-rule="evenodd"/>
<circle cx="23.9" cy="230.3" r=".12"/>
<circle cx="23.9" cy="239.4" r=".12"/>
</g>
<g font-size="3.4">
<text x="79.5" y="59" transform="rotate(90 79.5 59)">二.Drawing description</text>
<text x="111.3" y="58.6" transform="rotate(90 111.3 58.6)">二.图纸说明</text>
<text x="140.4" y="57.7" transform="rotate(90 140.4 57.7)">一.Design scope and requirements</text>
<text x="157.1" y="58.5" transform="rotate(90 157.1 58.5)">一.设计加工范围及要求</text>
<text x="87.6" y="64.4" transform="rotate(90 87.6 64.4)">成对按钮标牌居中,单个按钮标牌竖直与按钮中心对齐，具体见布置图。</text>
</g>
<g font-size="3.3">
<text x="55.3" y="64.2" transform="rotate(90 55.3 64.2)">AND SINGLE ONES CENTER VERTICAL. FOR DETAILS, PLEASE SEE THE LAYOUT.</text>
<text x="61.3" y="61.4" transform="rotate(90 61.3 61.4)">3.THE HORIZONTAL ALIGNMENT LABLES OF PARIED BUTTONS ARE INSTALLED MEDIATE BETWEEN TWO BUTTONS,</text>
<text x="66.5" y="61.4" transform="rotate(90 66.5 61.4)">2.ALL LABLES ARE WHITE CHARACTER WITH BLACK BACKGROUND.</text>
<text x="71.9" y="61.4" transform="rotate(90 71.9 61.4)">1.STANDARD OPERATING CONSEL FP914-A2,EQUIPED WITH BUTTON.</text>
<text x="92.8" y="61" transform="rotate(90 92.8 61)">3. 按钮标牌粘贴，要求横向排成直线；</text>
<text x="98.1" y="60.9" transform="rotate(90 98.1 60.9)">2. 操作台所有标牌为黑底白字；</text>
<text x="103.8" y="61" transform="rotate(90 103.8 61)">1. 操作台为标准操作台FP914-A2；</text>
<text x="130.4" y="61.7" transform="rotate(90 130.4 61.7)">2.Color code：RAL7035</text>
<text x="135.5" y="61.6" transform="rotate(90 135.5 61.6)">1.STANDARD OPERATING CONSEL:</text>
<text x="147.1" y="62.5" transform="rotate(90 147.1 62.5)">2.色标：RAL7035</text>
<text x="152.2" y="62.4" transform="rotate(90 152.2 62.4)">1.标准操作台:</text>
<text x="152.2" y="86" transform="rotate(90 152.2 86)">4个</text>
<text x="135.5" y="121.8" transform="rotate(90 135.5 121.8)">4 SETS</text>
</g>
<g font-size="2.5">
<text x="14.8" y="118" transform="rotate(90 14.8 118)">DESIGN DESCRIPTION</text>
<text x="10.1" y="126.2" transform="rotate(90 10.1 126.2)">设计说明</text>
</g>
<text font-size="2.2" x="9.3" y="178.6" transform="rotate(90 9.3 178.6)">杭州和利时自动化有限公司</text>
<g font-size="2">
<text x="8.7" y="22.4" transform="rotate(90 8.7 22.4)">版次</text>
<text x="12.1" y="22.3" transform="rotate(90 12.1 22.3)">REV.</text>
<text x="17.7" y="23.9" transform="rotate(90 17.7 23.9)">A</text>
<text x="8.7" y="30.7" transform="rotate(90 8.7 30.7)">日 期</text>
<text x="12.1" y="31.1" transform="rotate(90 12.1 31.1)">DATE</text>
<text x="8.7" y="45.7" transform="rotate(90 8.7 45.7)">描 述</text>
<text x="12.1" y="42.2" transform="rotate(90 12.1 42.2)">DESCRIPTION</text>
<text x="12.1" y="59" transform="rotate(90 12.1 59)">PREPARED</text>
<text x="8.7" y="61.6" transform="rotate(90 8.7 61.6)">设 计</text>
<text x="12.1" y="71.2" transform="rotate(90 12.1 71.2)">CHECKED</text>
<text x="8.7" y="73.1" transform="rotate(90 8.7 73.1)">审 核</text>
<text x="12.1" y="83.5" transform="rotate(90 12.1 83.5)">SIGNED</text>
<text x="8.7" y="84.2" transform="rotate(90 8.7 84.2)">会 签</text>
<text x="8.7" y="95.4" transform="rotate(90 8.7 95.4)">审 批</text>
<text x="12.1" y="93" transform="rotate(90 12.1 93)">APPROVED</text>
<text x="19.5" y="106.3" transform="rotate(90 19.5 106.3)">图纸名称:</text>
<text x="22.4" y="106.5" transform="rotate(90 22.4 106.5)">DWG.NAME:</text>
<text x="8.2" y="214.7" transform="rotate(90 8.2 214.7)">文档号：</text>
<text x="10.2" y="215" transform="rotate(90 10.2 215)">FILE No.:</text>
<text x="12.7" y="214.8" transform="rotate(90 12.7 214.8)">图纸编号：</text>
<text x="14.9" y="215" transform="rotate(90 14.9 215)">DWG.NO.:</text>
<text x="18.2" y="214.7" transform="rotate(90 18.2 214.7)">项目名称：埃塞俄比亚瓦尔凯特糖厂机组电站DCS 3# &amp; 4# 机组</text>
<text x="9.1" y="226.7" transform="rotate(90 9.1 226.7)">B18-P11-001835</text>
<text x="13.5" y="226.6" transform="rotate(90 13.5 226.6)">BHE-17020007/01-001835-02</text>
<text x="9" y="260.8" transform="rotate(90 9 260.8)">第1页 共1页</text>
<text x="13.6" y="260.3" transform="rotate(90 13.6 260.3)">PAGE 1 OF 1</text>
</g>
<g font-size="1.9">
<text x="17.7" y="30.2" transform="rotate(90 17.7 30.2)">18.04.11</text>
<text x="16" y="61.2" transform="rotate(90 16 61.2)">苑爱花</text>
<text x="16" y="72.7" transform="rotate(90 16 72.7)">刘</text>
<text x="16" y="76.3" transform="rotate(90 16 76.3)">德</text>
<text x="16" y="84.7" transform="rotate(90 16 84.7)">张 洁</text>
<text x="16" y="95.5" transform="rotate(90 16 95.5)">王晓磊</text>
</g>
<text font-size=".8" x="12.2" y="169.8" transform="rotate(90 12.2 169.8)">auto</text>
<g font-size=".5">
<text x="11.5" y="168.1" transform="rotate(90 11.5 168.1)">hollilas</text>
<text x="13.1" y="168.1" transform="rotate(90 13.1 168.1)">pgqh</text>
</g>
<text font-size=".4" x="10.6" y="169.9" transform="rotate(90 10.6 169.9)">hollysys</text>
</svg>
